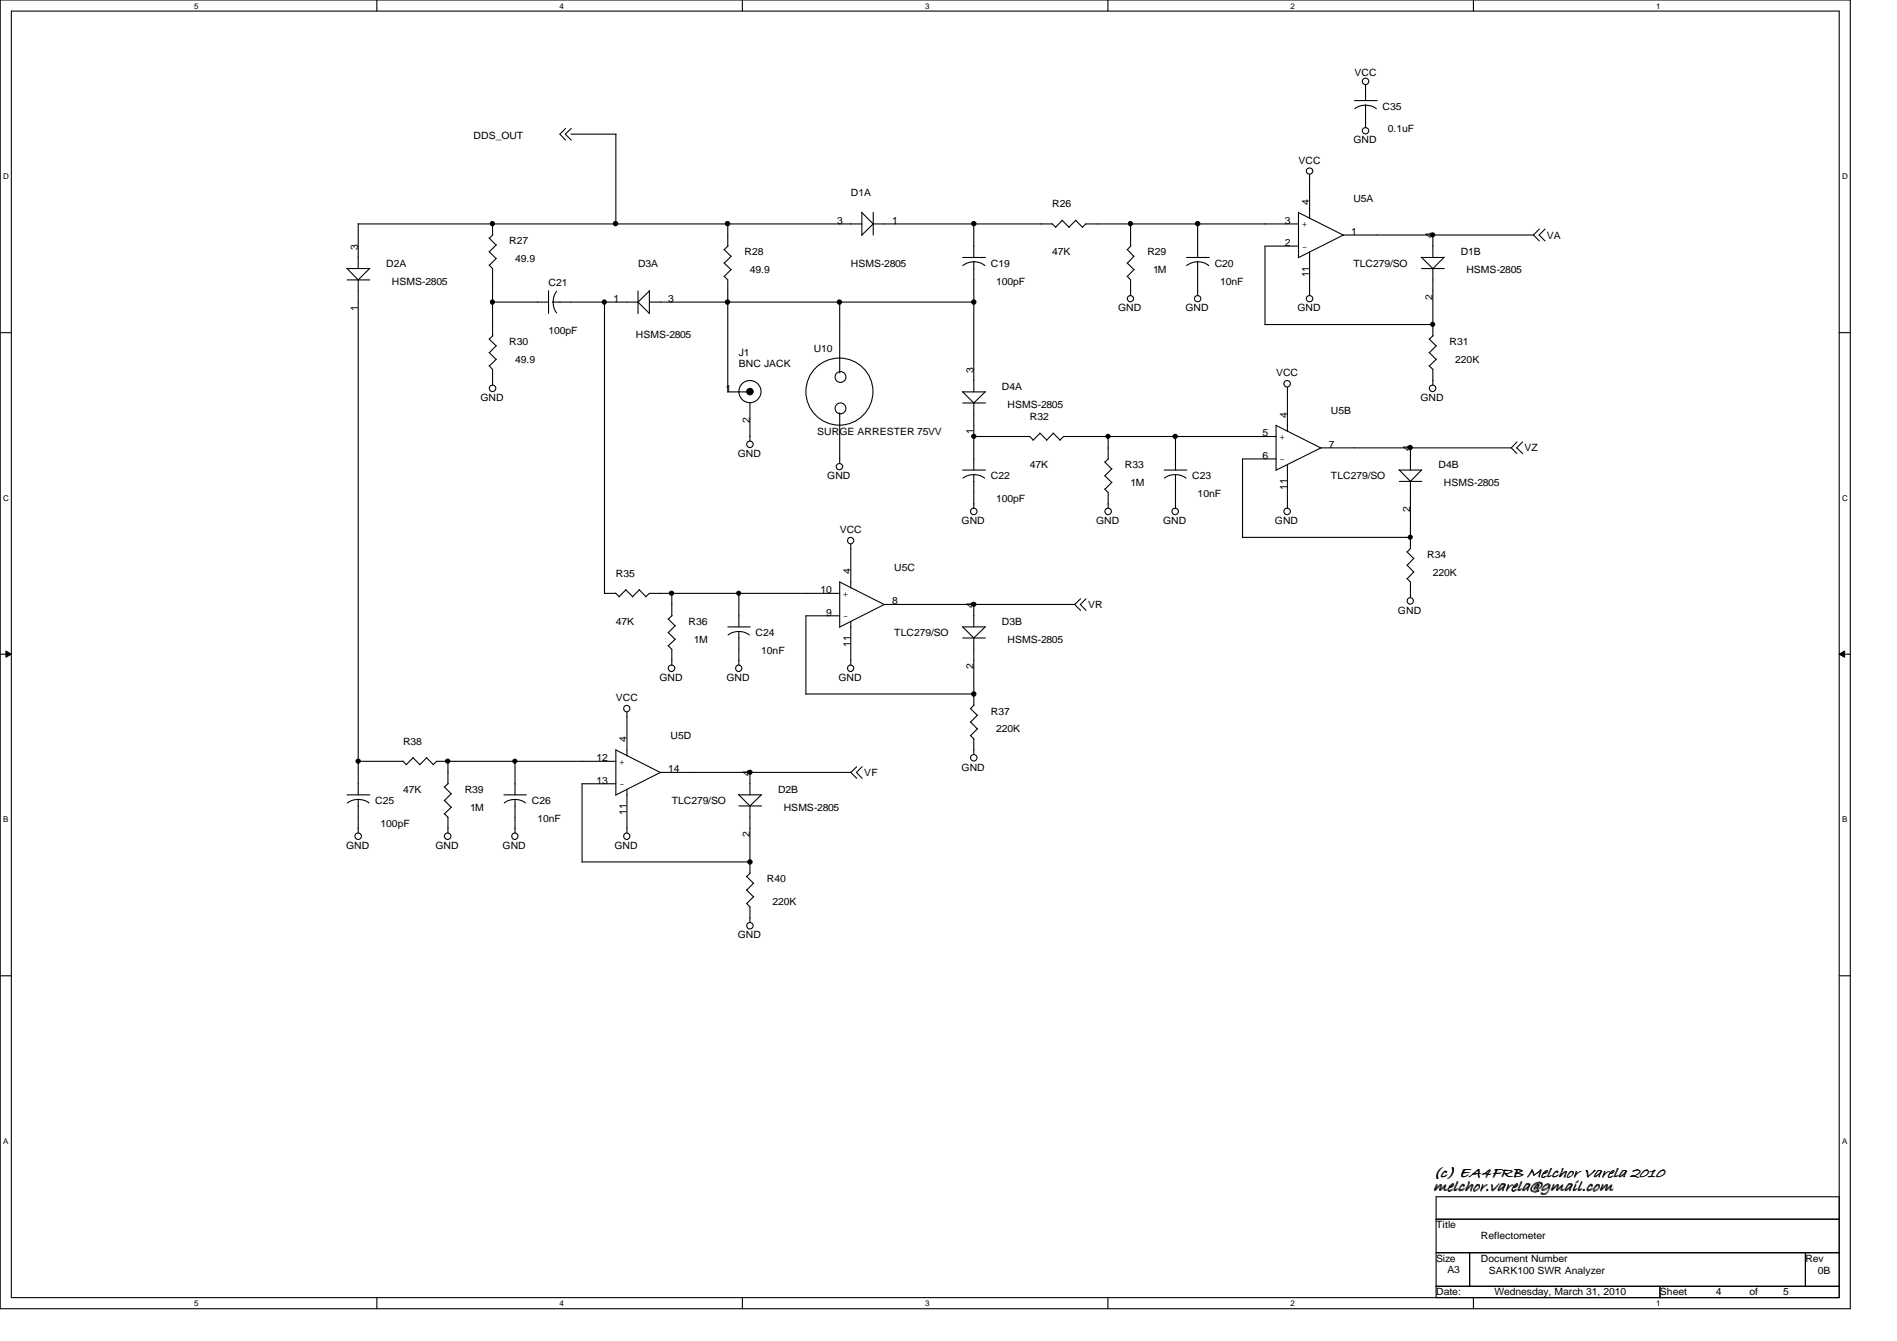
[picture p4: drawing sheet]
<svg xmlns="http://www.w3.org/2000/svg" width="297mm" height="210mm" viewBox="0 0 297 210" stroke-linecap="round" stroke-linejoin="round" font-family="sans-serif">
<path d="M0 0h289.7v204.9h-289.7zM1.8 1.7h286.2v201.4h-286.2z" fill="none" stroke="#000" stroke-width=".17"/>
<g fill="#fff">
<path d="M30.4 .2h.7v1.4h-.7z"/>
<path d="M30.4 203.3h.7v1.4h-.7z"/>
</g>
<path d="M59 0v1.7M59 203.1v1.8" fill="none" stroke="#000" stroke-width=".17"/>
<g fill="#fff">
<path d="M87.6 .2h.7v1.4h-.7z"/>
<path d="M87.6 203.3h.7v1.4h-.7z"/>
</g>
<path d="M116.2 0v1.7M116.2 203.1v1.8" fill="none" stroke="#000" stroke-width=".17"/>
<g fill="#fff">
<path d="M144.9 .2h.6v1.4h-.6z"/>
<path d="M144.9 203.3h.6v1.4h-.6z"/>
</g>
<path d="M173.5 0v1.7M173.5 203.1v1.8" fill="none" stroke="#000" stroke-width=".17"/>
<g fill="#fff">
<path d="M202.1 .2h.7v1.4h-.7z"/>
<path d="M202.1 203.3h.7v1.4h-.7z"/>
</g>
<path d="M230.7 0v1.7M230.7 203.1v1.8" fill="none" stroke="#000" stroke-width=".17"/>
<g fill="#fff">
<path d="M259.3 .2h.7v1.4h-.7z"/>
<path d="M259.3 203.3h.7v1.4h-.7z"/>
<path d="M.5 26.9h.9v1.4h-.9z"/>
<path d="M288.5 26.9h.8v1.4h-.8z"/>
<path d="M.5 77.2h.9v1.4h-.9z"/>
<path d="M288.5 77.2h.8v1.4h-.8z"/>
</g>
<path d="M0 52.1h1.8M288 52.1h1.7" fill="none" stroke="#000" stroke-width=".17"/>
<g fill="#fff">
<path d="M.5 127.6h.8v1.3h-.8z"/>
<path d="M288.5 127.6h.8v1.3h-.8z"/>
</g>
<path d="M0 102.4h1.8M288 102.4h1.7" fill="none" stroke="#000" stroke-width=".17"/>
<path d="M.9 101.9l.9 .5-.9 .5zM288 102.4l.8-.5v1z" fill="#000"/>
<path d="M.9 101.9l.9 .5-.9 .5zM288 102.4l.8-.5v1z" fill="none" stroke="#000" stroke-width=".16"/>
<g fill="#fff">
<path d="M.5 177.9h.8v1.4h-.8z"/>
<path d="M288.5 177.9h.8v1.4h-.8z"/>
</g>
<g fill="none" stroke="#000" stroke-width=".17">
<path d="M212.1 15.7h3.5M213.8 16.5l1.1 .2 .6 .3M213.8 16.5l-1.1 .2-.6 .3M213.8 13.3v2.4M213.8 16.5v3.5M56.1 35v7M56.1 35.1h78.9M76.6 39.4l1.1 1.1M76.6 37.3l1.1 1.1M77.1 35.1v1.7M77.2 36.7l-.6 .6M77.7 38.3l-1.1 1.1"/>
<path d="M88.6 20.1l-.9 .9 .9 .9M89.4 21h7.1M89.4 20.1l-.9 .9 .9 .9M96.4 21v14.1M113.4 39l1.1 1.1M114 35.1v3.4M114 38.5l-.6 .6M134.9 33.2l1.8 1.9-1.8 1.7M135 33.3v3.5M136.7 35.1h28.1M136.7 33.2v3.6M152.5 35.1v5.2"/>
<path d="M164.7 35l.6 .6M166.3 34.5l1.1 1.1M166.3 34.5l-1 1.1M168.4 34.5l1.1 1.1M168.4 34.5l-1.1 1.1M176.5 39l1 1.1M177 35.1v3.4M177.1 38.5l-.6 .6M187.5 35.1v5.2M203.3 35.1h-33.3l-.5 .5M203.3 33.3l7.1 3.5M203.3 33.2v7.1"/>
<path d="M203.3 38.5h-5.2v12.3M205.1 27.3v6.9M205.1 39.4v6.9M224.4 36.8v3.5M240.2 36.8h-29.8l-7.1 3.5M241 35.9l-.9 .9 .9 .9M241.9 35.9l-.9 .9 .9 .9M54.3 42l1.8 1.8 1.8-1.8M54.3 42h3.6M54.4 43.8h3.5M56.1 43.8v80.6M76.6 41.5l.5 .5v10.6"/>
<path d="M76.6 57.2l.5 .6v2.5M76.6 55.2l1.1 1.1M76.6 53l1.1 1.1M77.1 47.3h8.8M77.2 52.5l-.6 .6M77.7 56.2l-1.1 1.1M77.7 54.1l-1.1 1.1M77.7 40.4l-1.1 1.1M85.9 45.5v3.6M86.6 47.3l.2 1.1 .4 .6M86.6 47.3h13.3M87.2 45.6l-.4 .6-.2 1.1"/>
<path d="M94.7 47.3v45.6M99.9 45.6v3.5M101.7 47.3h50.8M101.7 45.5v3.6M101.7 45.5l-1.8 1.8 1.8 1.8M113.4 43.2l.6 .6v17.6M113.4 41.1l1.1 1.1M114.5 42.2l-1.1 1.1M114.5 40.1l-1.1 1.1M131.5 47.2v11.2M150.7 40.3h3.6M152.5 41l1.1 .2 .6 .4"/>
<path d="M152.5 41l-.8 .1-1 .5M152.5 41v20.3M176.5 43.2l.5 .6v2.5M176.5 41.1l1 1.1M177.6 42.2l-1.1 1.1M177.6 40.1l-1.1 1.1M185.8 40.3h3.6M187.5 41l1.1 .2 .7 .4M187.5 41l-.7 .1-1 .5M187.5 41v5.3M198.1 50.8h26.3M222.5 40.3l1.9 1.7 1.7-1.7"/>
<path d="M222.5 40.3h3.6M222.6 42h3.5M223.8 57.2l.6 .6v2.5M223.8 55.2l1.1 1.1M223.8 53l1.1 1.1M224.4 42v10.6M224.4 52.5l-.6 .6M224.9 56.2l-1.1 1.1M224.9 54.1l-1.1 1.1M114 61.3h3M117.4 63.1v5.9M131.5 64.6v8"/>
<path d="M150.7 61.3h3.6M150.7 61.3l1.8 1.8 1.8-1.8M150.7 63.1h3.6M150.7 73.6h3.6M152.5 74.3l1.1 .2 .6 .3M152.5 74.3l-1.1 .2-.6 .3M152.5 63v10.6M152.5 74.3v5.2M152.5 68.3h8.7M161.2 68.3l.6 .6M162.8 67.8l1.1 1.1M162.9 67.8l-1.1 1.1"/>
<path d="M164.9 67.8l1.1 1.1M164.9 67.8l-1 1.1M173 76.5l.5 .6v2.4M173 74.4l1.1 1.1M173 72.3l1.1 1.1M173.5 68.3v3.5M173.6 71.8l-.6 .5M174.1 75.5l-1.1 1.1M174.1 73.4l-1.1 1.1M182.3 73.6h3.5M184.1 74.3l1 .2 .6 .3M184.1 74.3l-1.2 .2-.6 .3"/>
<path d="M184.1 68.3v5.3M184.1 74.3v5.2M199.8 66.6l7.1 3.5M199.8 66.5v7.1M199.8 68.3h-33.3l-.6 .6M199.8 71.8h-5.2v12.4M201.6 60.6v6.9M201.6 72.7v6.8M219.1 73.5l1.7 1.9 1.8-1.9M219.1 73.6h3.5M219.1 75.4h3.5M220.8 70.1v3.5"/>
<path d="M220.8 75.3v10.6M236.7 70.1h-29.9l-7 3.5M237.5 69.2l-.9 .9 .9 .9M238.4 69.2l-.9 .9 .9 .9M94.7 92.9h1.7M96.4 92.8l.5 .6M98 92.3l1.1 1.1M98 92.3l-1.1 1.1M100.1 92.3l1 1.1M100.1 92.3l-1.1 1.1M104.6 99l1.1 1.1M104.6 96.9l1.1 1.1"/>
<path d="M105.2 92.9v3.5M105.2 96.4l-.6 .5M105.7 97.9l-1.1 1.1M114 98.1h3.5M115.7 98.8l1 .2 .6 .4M115.7 98.8l-1.1 .2-.6 .4M115.7 92.9v5.2M115.7 98.8v5.3M131.5 91.1v7M131.5 91.1l7 3.6M131.5 92.9h-29.8l-.6 .5M131.5 96.4h-5.3v12.3"/>
<path d="M133.2 85.2v6.8M133.2 97.2v6.9M150.7 98.1l1.8 1.8 1.8-1.8M150.7 98.1h3.6M150.7 99.9h3.6M152.5 94.6v3.5M152.5 99.8v10.6M168.3 94.6h-29.8l-7.1 3.6M169.2 93.7l-.9 .9 .9 .9M170 93.7l-.8 .9 .8 .9M194.6 84.1h26.3M220.3 90.6l.5 .5v2.5"/>
<path d="M220.3 88.4l1.1 1.1M220.3 86.4l1.1 1M220.9 85.8l-.6 .6M221.4 89.5l-1.1 1.1M221.4 87.4l-1.1 1.1M56 119.2h7.1M63.1 119.1l.5 .6M64.6 118.6l1.1 1.1M64.7 118.6l-1.1 1.1M66.8 118.6l1.1 1.1M66.8 118.6l-1.1 1.1M70.1 119.2v3.5"/>
<path d="M80.6 119.2v5.2M96.4 117.4l7.1 3.5M96.4 117.3v7.1M96.4 119.2h-28l-.6 .5M98.2 111.5v6.8M104.6 101l.6 .6v2.5M105.7 100l-1.1 1.1M126.2 108.6h26.3M151.9 115.1l.6 .6v2.4M151.9 113l1.1 1.1M151.9 110.9l1.1 1.1M152.5 110.4l-.5 .5"/>
<path d="M153.1 114l-1.1 1.1M153.1 111.9l-1.1 1.1M54.4 124.4h3.5M56.1 125.1l1.1 .2 .6 .4M56.1 125.1l-1.1 .2-.6 .4M56.1 125.1v5.3M69.6 127.3l.5 .6v2.5M69.6 125.3l1.1 1.1M69.6 123.1l1.1 1.1M70.2 122.6l-.6 .6M70.7 126.3l-1.1 1.1M70.7 124.2l-1.1 1.1"/>
<path d="M78.9 124.4h3.5M80.6 125.1l1.1 .2 .6 .4M80.6 125.1l-1 .2-.7 .4M80.6 125.1v5.3M91.1 134.9h26.4M96.4 122.7h-5.3v12.3M98.2 123.5v6.9M115.7 124.4h3.5M115.7 124.4l1.7 1.8 1.8-1.8M115.7 126.2h3.5M116.9 139.3l1.1 1.1M116.9 137.2l1.1 1.1"/>
<path d="M117.4 120.9v3.5M117.4 126.1v10.6M117.5 136.7l-.6 .5M118 138.2l-1.1 1.1M133.3 120.9h-29.9l-7 3.6M134.2 120l-1 .9 1 .9M135 120l-.9 .9 .9 .9M0 152.7h1.8M116.9 141.4l.5 .5v2.5M118 140.3l-1.1 1.1M288 152.7h1.7M224.9 187.3h63.1v15.8h-63.1z"/>
<path d="M224.9 190.8h63.1M224.9 196.1h63.1M230.1 196.1v5.2M282.7 196.1v5.2M224.9 201.3h63.1M259.9 201.3v1.8"/>
<circle cx="213.8" cy="12.7" r=".51"/>
<circle cx="77.1" cy="35" r=".33"/>
<circle cx="96.4" cy="35" r=".34"/>
<circle cx="113.9" cy="35" r=".34"/>
<circle cx="152.5" cy="35" r=".34"/>
<circle cx="177" cy="35" r=".33"/>
<circle cx="187.5" cy="35" r=".34"/>
<circle cx="205.1" cy="26.8" r=".5"/>
<circle cx="213.8" cy="20.5" r=".5"/>
<circle cx="224.3" cy="36.8" r=".32"/>
<circle cx="77.1" cy="47.3" r=".33"/>
<circle cx="94.6" cy="47.3" r=".33"/>
<circle cx="113.9" cy="47.3" r=".34"/>
<circle cx="131.4" cy="47.3" r=".34"/>
<circle cx="131.6" cy="59" r=".85"/>
<circle cx="152.5" cy="47.3" r=".34"/>
<circle cx="177" cy="46.8" r=".49"/>
<circle cx="187.5" cy="46.8" r=".5"/>
<circle cx="205.1" cy="46.8" r=".5"/>
<circle cx="224.3" cy="50.8" r=".32"/>
<circle cx="77.1" cy="60.8" r=".51"/>
<circle cx="117.4" cy="69.5" r=".51"/>
<circle cx="117.4" cy="61.3" r=".51"/>
<circle cx="117.4" cy="61.3" r="1.74"/>
<circle cx="131.4" cy="61.3" r="5.3"/>
<circle cx="131.5" cy="73" r=".5"/>
<circle cx="131.6" cy="63.9" r=".85"/>
<circle cx="152.5" cy="68.3" r=".33"/>
<circle cx="173.5" cy="68.3" r=".32"/>
<circle cx="184" cy="68.3" r=".33"/>
<circle cx="201.5" cy="60.1" r=".51"/>
<circle cx="220.8" cy="70.1" r=".33"/>
<circle cx="224.3" cy="60.8" r=".51"/>
<circle cx="105.2" cy="92.9" r=".33"/>
<circle cx="115.7" cy="92.9" r=".32"/>
<circle cx="133.2" cy="84.6" r=".5"/>
<circle cx="152.5" cy="80" r=".51"/>
<circle cx="152.5" cy="94.6" r=".33"/>
<circle cx="173.5" cy="80" r=".51"/>
<circle cx="184" cy="80" r=".51"/>
<circle cx="201.5" cy="80" r=".51"/>
<circle cx="220.8" cy="94.1" r=".5"/>
<circle cx="220.8" cy="84.1" r=".32"/>
<circle cx="56.1" cy="119.1" r=".33"/>
<circle cx="70.1" cy="119.1" r=".33"/>
<circle cx="80.6" cy="119.1" r=".32"/>
<circle cx="98.1" cy="110.9" r=".5"/>
<circle cx="105.2" cy="104.6" r=".51"/>
<circle cx="115.7" cy="104.6" r=".5"/>
<circle cx="133.2" cy="104.6" r=".5"/>
<circle cx="152.5" cy="108.6" r=".34"/>
<circle cx="152.5" cy="118.6" r=".51"/>
<circle cx="56.1" cy="130.9" r=".51"/>
<circle cx="70.1" cy="130.9" r=".51"/>
<circle cx="80.6" cy="130.9" r=".5"/>
<circle cx="98.1" cy="130.9" r=".5"/>
<circle cx="117.4" cy="134.9" r=".34"/>
<circle cx="117.4" cy="120.9" r=".33"/>
<circle cx="117.4" cy="144.9" r=".51"/>
</g>
<g fill="#000">
<circle cx="77.1" cy="35" r=".33"/>
<circle cx="96.4" cy="35" r=".34"/>
<circle cx="113.9" cy="35" r=".34"/>
<circle cx="152.5" cy="35" r=".34"/>
<circle cx="177" cy="35" r=".33"/>
<circle cx="187.5" cy="35" r=".34"/>
<circle cx="224.3" cy="36.8" r=".32"/>
<circle cx="77.1" cy="47.3" r=".33"/>
<circle cx="94.6" cy="47.3" r=".33"/>
<circle cx="113.9" cy="47.3" r=".34"/>
<circle cx="131.4" cy="47.3" r=".34"/>
<circle cx="152.5" cy="47.3" r=".34"/>
<circle cx="224.3" cy="50.8" r=".32"/>
<circle cx="117.4" cy="61.3" r=".51"/>
<circle cx="152.5" cy="68.3" r=".33"/>
<circle cx="173.5" cy="68.3" r=".32"/>
<circle cx="184" cy="68.3" r=".33"/>
<circle cx="220.8" cy="70.1" r=".33"/>
<circle cx="105.2" cy="92.9" r=".33"/>
<circle cx="115.7" cy="92.9" r=".32"/>
<circle cx="152.5" cy="94.6" r=".33"/>
<circle cx="220.8" cy="84.1" r=".32"/>
<circle cx="56.1" cy="119.1" r=".33"/>
<circle cx="70.1" cy="119.1" r=".33"/>
<circle cx="80.6" cy="119.1" r=".32"/>
<circle cx="152.5" cy="108.6" r=".34"/>
<circle cx="117.4" cy="134.9" r=".34"/>
<circle cx="117.4" cy="120.9" r=".33"/>
</g>
<g font-size="2.4">
<text x="224.4" y="184.3">(c) EA4FRB Melchor Varela 2010</text>
<text x="224.4" y="186.3">melchor.varela@gmail.com</text>
</g>
<g font-size="1.6">
<text x="212.1" y="11.9">VCC</text>
<text x="216.5" y="17.2">C35</text>
<text x="74.2" y="21.8">DDS_OUT</text>
<text x="211.9" y="22.4">GND</text>
<text x="217.3" y="20.7">0.1uF</text>
<text x="203.3" y="25.6">VCC</text>
<text x="131.1" y="35">3</text>
<text x="133.2" y="30.7">D1A</text>
<text x="139.7" y="35">1</text>
<text x="164.8" y="32.4">R26</text>
<text x="201.2" y="35">3</text>
<text x="203.8" y="35.6">+</text>
<text x="205" y="32" transform="rotate(-90 205 32)">4</text>
<text x="211.9" y="31.6">U5A</text>
<text x="56" y="39.1" transform="rotate(-90 56 39.1)">3</text>
<text x="60.5" y="41.7">D2A</text>
<text x="79.8" y="38.2">R27</text>
<text x="80.6" y="41">49.9</text>
<text x="99.9" y="41.7">D3A</text>
<text x="116.6" y="40">R28</text>
<text x="133.2" y="41.7">HSMS-2805</text>
<text x="155.1" y="41.7">C19</text>
<text x="164.8" y="40">47K</text>
<text x="179.7" y="40">R29</text>
<text x="190.2" y="41.7">C20</text>
<text x="201.2" y="38.5">2</text>
<text x="203.8" y="39.1">-</text>
<text x="211.6" y="36.7">1</text>
<text x="211.9" y="41.7">TLC279/SO</text>
<text x="224.3" y="37.3" transform="rotate(-90 224.3 37.3)">4</text>
<text x="228.7" y="40">D1B</text>
<text x="242.2" y="37.3">VA</text>
<text x="61.4" y="44.5">HSMS-2805</text>
<text x="85.9" y="44.7">C21</text>
<text x="96.1" y="47.2">1</text>
<text x="104.6" y="47.2">3</text>
<text x="117.4" y="42.8">49.9</text>
<text x="156" y="44.5">100pF</text>
<text x="180.5" y="42.8">1M</text>
<text x="191" y="44.5">10nF</text>
<text x="205" y="43.4" transform="rotate(-90 205 43.4)">11</text>
<text x="224.3" y="46.9" transform="rotate(-90 224.3 46.9)">2</text>
<text x="229.6" y="42.8">HSMS-2805</text>
<text x="56" y="48.6" transform="rotate(-90 56 48.6)">1</text>
<text x="85.9" y="52.2">100pF</text>
<text x="99.6" y="53">HSMS-2805</text>
<text x="175.1" y="48.7">GND</text>
<text x="185.6" y="48.7">GND</text>
<text x="203.2" y="48.7">GND</text>
<text x="79.8" y="54">R30</text>
<text x="80.6" y="56.8">49.9</text>
<text x="115.7" y="55.8">J1</text>
<text x="115.7" y="57.5">BNC JACK</text>
<text x="127.4" y="55">U10</text>
<text x="152.4" y="58.3" transform="rotate(-90 152.4 58.3)">3</text>
<text x="199.8" y="58.9">VCC</text>
<text x="227" y="54">R31</text>
<text x="227.9" y="56.8">220K</text>
<text x="75.2" y="62.8">GND</text>
<text x="113.6" y="61.3">1</text>
<text x="156.9" y="61">D4A</text>
<text x="157.8" y="63.8">HSMS-2805</text>
<text x="161.2" y="65.7">R32</text>
<text x="201.5" y="65.4" transform="rotate(-90 201.5 65.4)">4</text>
<text x="208.4" y="64.9">U5B</text>
<text x="222.4" y="62.8">GND</text>
<text x="115.5" y="71.5">GND</text>
<text x="117.4" y="66.2" transform="rotate(-90 117.4 66.2)">2</text>
<text x="128" y="68">SURGE ARRESTER 75VV</text>
<text x="152.4" y="67.9" transform="rotate(-90 152.4 67.9)">1</text>
<text x="197.7" y="68.3">5</text>
<text x="197.7" y="71.8">6</text>
<text x="200.4" y="68.9">+</text>
<text x="208.1" y="70.1">7</text>
<text x="220.8" y="70.6" transform="rotate(-90 220.8 70.6)">4</text>
<text x="238.7" y="70.7">VZ</text>
<text x="129.5" y="75">GND</text>
<text x="155.1" y="75">C22</text>
<text x="161.2" y="73.3">47K</text>
<text x="176.1" y="73.3">R33</text>
<text x="177" y="76.1">1M</text>
<text x="186.7" y="75">C23</text>
<text x="187.5" y="77.9">10nF</text>
<text x="200.4" y="72.3">-</text>
<text x="201.5" y="76.7" transform="rotate(-90 201.5 76.7)">11</text>
<text x="208.4" y="75">TLC279/SO</text>
<text x="225.3" y="73.3">D4B</text>
<text x="226.1" y="76.1">HSMS-2805</text>
<text x="131.5" y="83.4">VCC</text>
<text x="150.6" y="82">GND</text>
<text x="156" y="78.5">100pF</text>
<text x="171.6" y="82">GND</text>
<text x="182.1" y="82">GND</text>
<text x="199.6" y="82">GND</text>
<text x="220.8" y="80.2" transform="rotate(-90 220.8 80.2)">2</text>
<text x="133.2" y="89.9" transform="rotate(-90 133.2 89.9)">4</text>
<text x="140" y="89.4">U5C</text>
<text x="223.5" y="87.3">R34</text>
<text x="96.4" y="90.3">R35</text>
<text x="128.5" y="92.8">10</text>
<text x="132" y="93.4">+</text>
<text x="139.7" y="94.6">8</text>
<text x="152.4" y="95.2" transform="rotate(-90 152.4 95.2)">4</text>
<text x="170.4" y="95.2">VR</text>
<text x="224.4" y="90.1">220K</text>
<text x="96.4" y="97.8">47K</text>
<text x="107.8" y="97.8">R36</text>
<text x="108.7" y="100.6">1M</text>
<text x="118.3" y="99.6">C24</text>
<text x="129.4" y="96.4">9</text>
<text x="132" y="96.9">-</text>
<text x="133.2" y="101.2" transform="rotate(-90 133.2 101.2)">11</text>
<text x="140" y="99.6">TLC279/SO</text>
<text x="156.9" y="97.8">D3B</text>
<text x="157.8" y="100.6">HSMS-2805</text>
<text x="218.9" y="96.1">GND</text>
<text x="103.2" y="106.6">GND</text>
<text x="113.7" y="106.6">GND</text>
<text x="119.2" y="102.4">10nF</text>
<text x="131.3" y="106.6">GND</text>
<text x="152.4" y="104.7" transform="rotate(-90 152.4 104.7)">2</text>
<text x="96.4" y="109.7">VCC</text>
<text x="155.1" y="111.8">R37</text>
<text x="63.1" y="116.6">R38</text>
<text x="93.4" y="119.1">12</text>
<text x="96.9" y="119.7">+</text>
<text x="98.1" y="116.2" transform="rotate(-90 98.1 116.2)">4</text>
<text x="105" y="115.7">U5D</text>
<text x="156" y="114.6">220K</text>
<text x="58.8" y="125.9">C25</text>
<text x="63.1" y="124.1">47K</text>
<text x="72.8" y="124.1">R39</text>
<text x="83.3" y="125.9">C26</text>
<text x="93.4" y="122.6">13</text>
<text x="96.9" y="123.2">-</text>
<text x="104.6" y="120.9">14</text>
<text x="105.2" y="125.9">TLC279/SO</text>
<text x="117.4" y="121.5" transform="rotate(-90 117.4 121.5)">4</text>
<text x="121.8" y="124.1">D2B</text>
<text x="135.3" y="121.5">VF</text>
<text x="150.6" y="120.6">GND</text>
<text x="59.6" y="129.4">100pF</text>
<text x="73.6" y="126.9">1M</text>
<text x="84.2" y="128.7">10nF</text>
<text x="98.1" y="127.5" transform="rotate(-90 98.1 127.5)">11</text>
<text x="117.4" y="131" transform="rotate(-90 117.4 131)">2</text>
<text x="122.7" y="126.9">HSMS-2805</text>
<text x="54.2" y="132.9">GND</text>
<text x="68.2" y="132.9">GND</text>
<text x="78.7" y="132.9">GND</text>
<text x="96.2" y="132.9">GND</text>
<text x="120.1" y="138.1">R40</text>
<text x="120.9" y="141.6">220K</text>
<text x="115.5" y="146.9">GND</text>
<text x="224.9" y="192.3">Title</text>
<text x="224.9" y="197.5">Size</text>
<text x="231.9" y="194">Reflectometer</text>
<text x="231.9" y="197.5">Document Number</text>
<text x="282.7" y="197.5">Rev</text>
<text x="224.9" y="202.8">Date:</text>
<text x="226.6" y="199.3">A3</text>
<text x="233.1" y="199.5">SARK100 SWR Analyzer</text>
<text x="234" y="202.8">Wednesday, March 31, 2010</text>
<text x="259.9" y="202.8">Sheet</text>
<text x="268.7" y="202.8">4</text>
<text x="273.9" y="202.8">of</text>
<text x="279.2" y="202.8">5</text>
<text x="284.6" y="199.5">0B</text>
</g>
<g font-size="1.3">
<text x="30.4" y="1.4">5</text>
<text x="87.6" y="1.4">4</text>
<text x="144.9" y="1.4">3</text>
<text x="202.1" y="1.4">2</text>
<text x="259.3" y="1.4">1</text>
<text x=".5" y="28">D</text>
<text x="288.5" y="28">D</text>
<text x=".5" y="78.4">C</text>
<text x="288.5" y="78.4">C</text>
<text x=".5" y="128.7">B</text>
<text x="288.5" y="128.7">B</text>
<text x=".5" y="179">A</text>
<text x="288.5" y="179">A</text>
<text x="30.4" y="204.5">5</text>
<text x="87.6" y="204.5">4</text>
<text x="144.9" y="204.5">3</text>
<text x="202.1" y="204.5">2</text>
<text x="259.3" y="204.5">1</text>
</g>
</svg>
